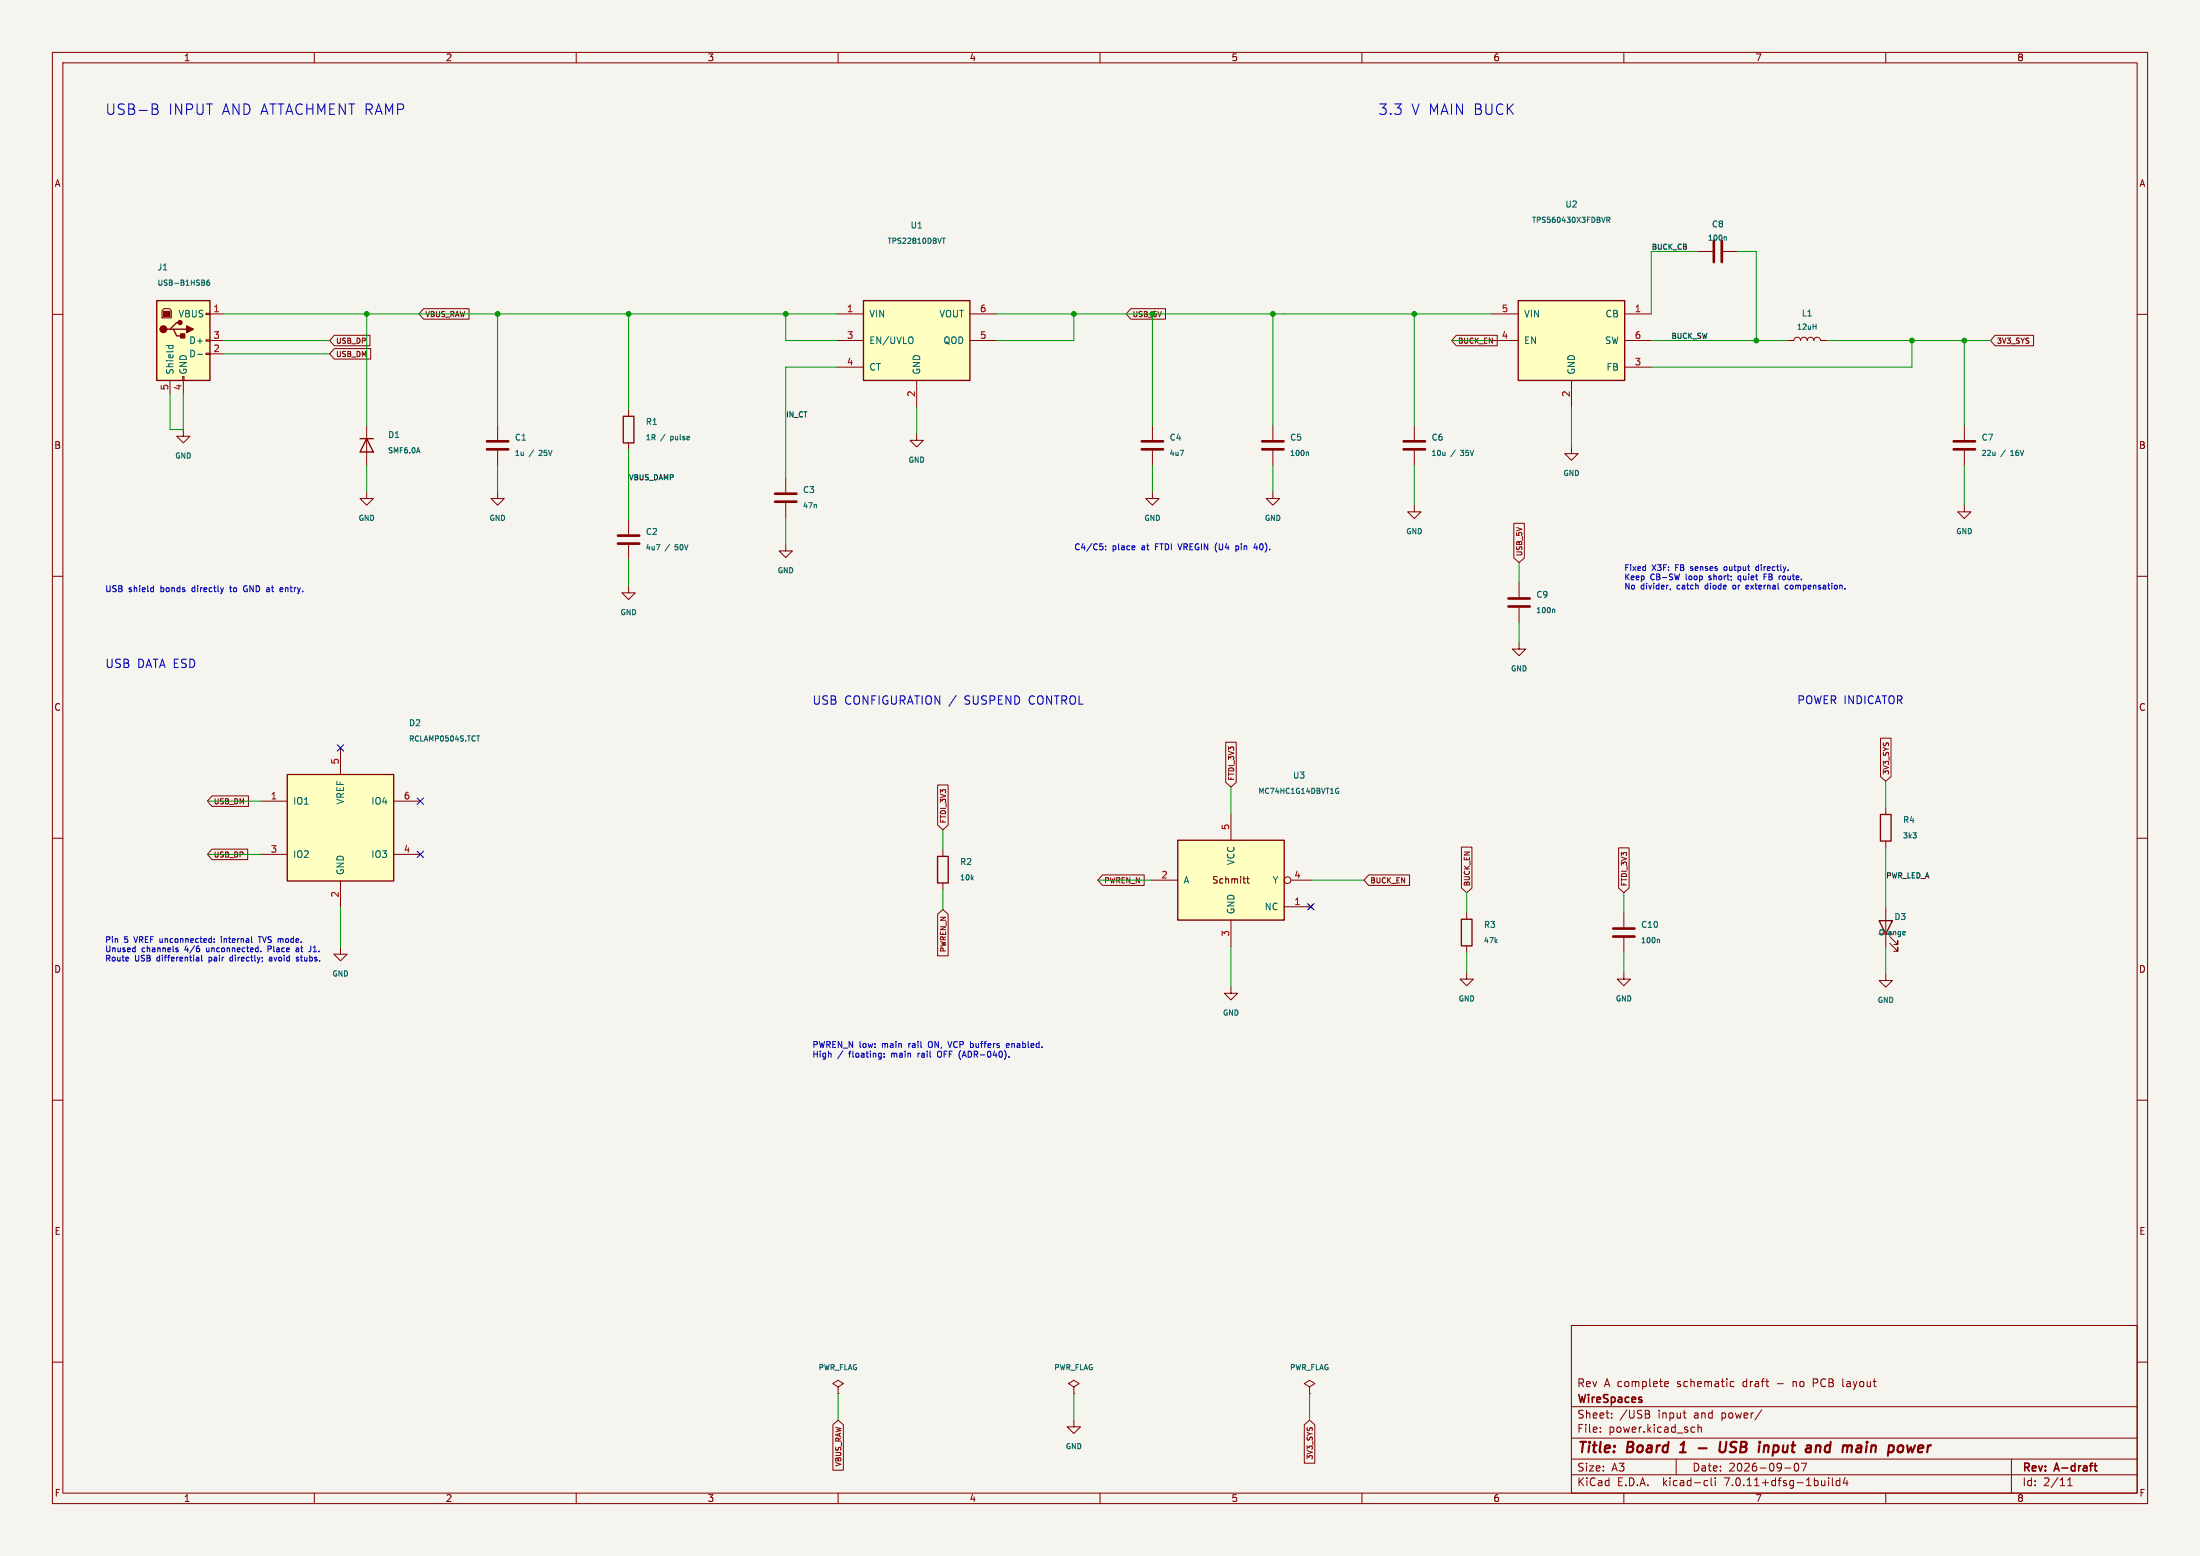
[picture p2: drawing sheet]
<svg xmlns="http://www.w3.org/2000/svg" width="420mm" height="297mm" viewBox="0 0 420 297" stroke-linecap="round" stroke-linejoin="round" font-family="sans-serif">
<path d="M0 0h420v297h-420z" fill="#f5f4ef" stroke="#f5f4ef" stroke-width=".19"/>
<g fill="none" stroke="#840000" stroke-width=".19">
<path d="M10 10h400v277h-400zM12 12h396v273h-396zM60 10v2M110 10v2M160 10v2M210 10v2M260 10v2M310 10v2M360 10v2M10 60h2M31.3 58.9h1l.4 .4v1.4h-1.8v-1.4zM39.3 59.8h.8v.2h-.8z"/>
<path d="M40.1 59.9h2.5M80.9 58.9h8.6v2h-8.6l-.9-1zM159.8 59.9h5M185.2 59.9h5M215.9 58.9h6.6v2h-6.6l-.9-1zM284.8 59.9h5M310.2 59.9h5M324.1 48h2.8M329 48h2.7M408 60h2M32.5 72.6v2.6M34.9 71.9h.2v.7h-.2z"/>
<path d="M35 72.6v2.6M39.3 67.4h.8v.3h-.8zM39.3 64.9h.8v.2h-.8zM40.1 67.5h2.5M40.1 65h2.5M63.8 64h6.8v2h-6.8l-.9-1zM63.8 66.5h7v2h-7l-.9-1zM120 78.2v1.3M159.8 65h5M159.8 70.1h5M175 72.6v5.1M185.2 65h5"/>
<path d="M278 64h7.8v2h-7.8l-.9-1zM284.8 65h5M300 72.6v5.1M310.2 65h5M310.2 70.1h5M341.2 65h1.3a.64 .64 0 0 1 .6-.6 .64 .64 0 0 1 .6 .6 .64 .64 0 0 1 .7-.6 .64 .64 0 0 1 .6 .6 .64 .64 0 0 1 .6-.6 .64 .64 0 0 1 .7 .6 .64 .64 0 0 1 .6-.6 .64 .64 0 0 1 .6 .6h1.3M380.9 64h7.3v2h-7.3l-.9-1zM35 82v1.3h1.3l-1.3 1.2-1.3-1.2h1.3M70 93.9v1.3h1.3l-1.3 1.2-1.3-1.2h1.3M70 81.2v7.6M95 93.9v1.3h1.3l-1.3 1.2-1.3-1.2h1.3M95 81.2v2.8"/>
<path d="M95 86v2.8M120 84.5v1.3M120 99.2v2.8M150 91.2v2.8M150 96v2.8M175 82.8v1.3h1.3l-1.3 1.2-1.3-1.2h1.3M220 93.9v1.3h1.3l-1.3 1.2-1.3-1.2h1.3M220 81.2v2.8M220 86v2.8M243 93.9v1.3h1.3l-1.3 1.2-1.3-1.2h1.3M243 81.2v2.8M243 86v2.8"/>
<path d="M270 96.4v1.3h1.3l-1.3 1.3-1.3-1.3h1.3M270 81.2v2.8M270 86v2.8M289 99.9h2v6.6l-1 .9-1-.9zM300 85.3v1.3h1.3l-1.3 1.3-1.3-1.3h1.3M375 96.4v1.3h1.3l-1.3 1.3-1.3-1.3h1.3M375 81.2v2.8M375 86v2.8M10 110h2M120 111.9v1.3h1.3l-1.3 1.2-1.3-1.2h1.3M120 104v2.8M150 103.9v1.3h1.3l-1.3 1.2-1.3-1.2h1.3"/>
<path d="M290 111.2v2.8M290 116v2.8M408 110h2M290 122.6v1.3h1.3l-1.3 1.3-1.3-1.3h1.3M10 160h2M40.5 151.9h6.9v2h-6.9l-.9-1zM49.8 152.9h5M65 142.8v5M75.2 152.9h5M179 149.8h2v7.7l-1 .9-1-.9zM234 141.7h2v7.6l-1 .9-1-.9zM235 155.3v5.1"/>
<path d="M359 140.9h2v7.3l-1 .9-1-.9zM360 154.2v1.3M408 160h2M40.5 162.1h6.8v2h-6.8l-.9-1zM49.8 163.1h5M65 168.2v5M75.2 163.1h5M179 174.5l1-.9 1 .9v7.9h-2zM180 162.2v1.3M180 168.5v1.3M210.5 167h7.9v2h-7.9l-.9-1zM219.8 168h5"/>
<path d="M235 175.6v5.1M238 167.7h.5M238.2 167.3v1.1l.3 .2M245.2 173.1h5M246.4 168h3.8M249.9 172.7l.7 .8M250.6 172.7l-.7 .8M261.3 167h7.8v2h-7.8l-.9-1zM279 161.7h2v7.8l-1 .9-1-.9zM280 174.2v1.3M309 161.8h2v7.7l-1 .9-1-.9zM310 174.2v2.8"/>
<path d="M310 179v2.8M360 160.5v1.3M360 173.2v7.6M360.8 178.8l1.5 1.5v-.8v.8h-.8M65 180.9v1.2h1.3l-1.3 1.3-1.3-1.3h1.3M235 188.3v1.3h1.3l-1.3 1.3-1.3-1.3h1.3M280 185.6v1.3h1.3l-1.3 1.3-1.3-1.3h1.3M280 180.5v1.3M310 185.6v1.3h1.3l-1.3 1.3-1.3-1.3h1.3M360 185.9v1.3h1.3l-1.3 1.2-1.3-1.2h1.3M360.8 180l1.5 1.6v-.8v.8h-.8M10 210h2"/>
<path d="M408 210h2M10 260h2M300 253h108v32h-108zM408 260h2M159 272l1-.9 1 .9v8.6h-2zM160 264.7l1-.6-1-.6-1 .6 1 .6v1.3M160 266h.1M205 264.7l1-.6-1-.6-1 .6 1 .6v1.3M205 266h.1M205 271.1v1.3h1.3l-1.3 1.2-1.3-1.2h1.3M249 272l1-.9 1 .9v7.3h-2zM250 264.7l1-.6-1-.6-1 .6 1 .6v1.3"/>
<path d="M250 266h.1M300 278.5h108M300 274.5h108M300 268.5h108M305.5 273.2v.2M305.5 272.5v.1M307.7 270.5v.2M307.7 269.8v.1M314.6 269.9a.4 .4 0 0 1 .4 .4 .4 .4 0 0 1-.3 .4M314.7 269.3l.2 .2-.2 .3M317.9 264.6h.5M317.9 263.8l.4-.1 .2 .3-.7 .2"/>
<path d="M320 278.5v3M321.3 269.7h.6M321.7 270.7h.2M323.1 272.4l.4 .1M323.5 273.3l-.4 .1M324.2 272.5l.2-.1 .3 .1 .1 .9M324.2 271.9v1.5M330.4 264.5l.2 .2 .4-.1M331 263.8l-.4-.1-.2 .1M336.3 269.1l-1.3 1.9M342.7 279.4a.81 .81 0 0 0 .3 1.4l.2-.2 .2-.4-.2-.8M344.9 279.3l-.7 1.5"/>
<path d="M346.2 264h.5M346.7 263.2h-.5v1.5M351.8 263.2v1.3l.2 .2M384 278.5v6.5M60 285v2M110 285v2M160 285v2M210 285v2M260 285v2M300 281.5h108M310 285v2M325.6 282.6l.4 .1"/>
<path d="M326 283.5l-.4 .1M326.7 282.1v1.3l.2 .2M327.4 282.1v.1M327.4 282.6v1M340.7 280.2h1.2M349.1 282.1v.1M349.1 282.6v1M349.8 282.1v1.3l.2 .2M351.2 282.7l-.4-.1-.3 .3 .2 .6h.5M351.2 282.1v1.5M352.2 282l-.3 1.1h.9M352.6 282.6v1"/>
<path d="M360 285v2M394.7 283.6h.9M394.7 282.5l.5-.4v1.5"/>
<circle cx="245.8" cy="168" r=".63"/>
</g>
<path d="M399.8 279.8h.5M400 279.3v1.3l.3 .2" fill="none" stroke="#840000" stroke-width=".3"/>
<path d="M320.7 277.2h1.1M321.3 275.5l-.5 .3M324.3 276.4h1.5M328.4 275.2l-.2 1.6 .2 .3a.66 .66 0 0 0 1-.3l.2-1.6M337.6 276l-.1 1.2M346.8 276h.7l-.1 1.2M354.7 275.9l.6 .1-.1 1.2M355.3 277.1l-.7 .1M355.3 276.3l-.6 .1M364.1 275.9l.2 1.3 .5-.9 .2 .9 .6-1.3" fill="none" stroke="#840000" stroke-width=".4"/>
<g fill="none" stroke="#840000" stroke-width=".51">
<path d="M327.2 46v4M328.7 46v4M93 85.8h4M93 84.2h4M148 95.8h4M148 94.2h4M218 85.8h4M218 84.2h4M241 85.8h4M241 84.2h4M268 85.8h4M268 84.2h4"/>
<path d="M373 85.8h4M373 84.2h4M118 103.8h4M118 102.2h4M288 115.8h4M288 114.2h4M308 178.8h4M308 177.2h4"/>
</g>
<g fill="none" stroke="#006464" stroke-width=".19">
<path d="M39 54v.4M39.9 53.5h-.2l-.2 .2v.6l.2 .2 .3-.1-.1-.5-.2-.1-.2 .2M179.9 45.5h.6M180.2 45.5v1M306.8 42l.4-.1 .1-.4h-.5v1M307 42l.3 .5M329.3 45.2l.3 .1v.6M31.8 65.9h1.2M32.3 65.9l-.1 .4M33 65.9v.4M37.7 67.6h1M174.1 64.4a.9 .9 0 0 1 0 1.1"/>
<path d="M346.1 62.3h.6M346.7 61.9v1M225.3 86h.7l-.5 1M249.5 86.3l.3 .1v.6M125.3 104h.7l-.5 1M296.5 116.3l.3 .1v.6M91 140.5h.6M255.1 150.5h.4M255.4 151h.2v.4h-.5M316.5 179.3l.3 .1v.6M363.6 177.8l.1 .2-.5 .1M363.7 178.4l-.1 .1"/>
</g>
<g fill="none" stroke="#840000" stroke-width=".25">
<path d="M29.9 57.4h10.2v15.2h-10.2zM164.8 57.4h20.4v15.2h-20.4zM289.8 57.4h20.4v15.2h-20.4zM32.5 62.8h.6l.6 1.3h1.3M33.1 62.8h2.5M34.4 61.6h-.7l-1.2 1.2h-.7M119 79.5h2v5h-2zM68.7 83.7h2.6M70 83.7l1.3 2.6h-2.6zM54.8 147.8h20.4v20.4h-20.4zM359 155.5h2v5h-2zM179 163.5h2v5h-2z"/>
<path d="M224.8 160.4h20.4v15.2h-20.4zM279 175.5h2v5h-2zM358.7 175.7h2.6l-1.3 2.6zM358.7 178.3h2.6"/>
</g>
<g fill="#ffffc2" stroke="#ffffc2" stroke-width=".19">
<path d="M29.9 57.4h10.2v15.2h-10.2z"/>
<path d="M224.8 160.4h20.4v15.2h-20.4z"/>
<path d="M289.8 57.4h20.4v15.2h-20.4z"/>
<path d="M54.8 147.8h20.4v20.4h-20.4z"/>
<path d="M164.8 57.4h20.4v15.2h-20.4z"/>
</g>
<g fill="#840000" stroke="#840000" stroke-width=".25">
<path d="M35.6 62.2l1.3 .6-1.3 .7z"/>
<path d="M34.5 63.7h.8v.8h-.8z"/>
<circle cx="31.2" cy="62.8" r=".63"/>
<circle cx="34.4" cy="61.6" r=".38"/>
</g>
<path d="M31.2 59.4h1.3v1h-1.3z" fill="#840000" stroke="#840000" stroke-width=".19"/>
<g fill="none" stroke="#0000c2" stroke-width=".19">
<path d="M29.1 19.8l.8 .1a.48 .48 0 0 1 .2 .5 .48 .48 0 0 1-.4 .4M29.1 20.8h.6M29.7 20.8a.53 .53 0 0 1 .5 .5 .53 .53 0 0 1-.4 .5h-.7M29.2 112.2h.1M29.3 111.8v1.1M29.3 112.9h-.1M42.7 112.2l-.3 .7M43.8 112.2h.5M46.9 111.8a.62 .62 0 0 0-.4 .6 .62 .62 0 0 0 .4 .5M53.6 112.2h.3l.1 .3-.5 .1M53.9 112.9h-.3M210 103.8h.5"/>
<path d="M210.4 104.2l.2 .3v.2l-.2 .2M211.1 104.2v.1M211.1 104.8v.1M235.9 104.2v1.1M235.9 104.2h.4l.2 .2M236.5 104.7l-.2 .2h-.4M239.7 103.7l-.3 .9h.7M239.9 104.2v.7M318.9 112.4l-.1 .2M329.3 108.2l-.2 .2v.3l.2 .2M331 111.7l-.2 .2v.3l.2 .2M331.8 110.1v.4l.2 .2"/>
<path d="M333.3 112.3l.2 .1h.3M333.8 112l-.5 .1M335.6 108.2l-.4 .2v.4l.4 .1M336.8 109.6v1.1M340.3 110.1v.5M341.3 111.8l-.3-.1-.2 .2 .1 .5h.4M40.9 179.8v.1M40.9 179.2v.1M42.3 178.8v.1M42.3 179.2v.7M49.3 178.8h.6M49.6 178.8v1.1"/>
<path d="M25.7 180.9l.1 .1M25.8 180.6v1.1M25.8 181.6l-.1 .1M33.6 181.2l.4 .2v.1l-.1 .2-.3-.1M33.6 181h.4M37.6 182.7l.3 .1 .1 .6M38 183.4h-.4M38 183h-.4M38 181l.1 .2-.1 .4M38.5 182.3v1l.1 .1M44.1 182.7l-.2 .2v.3l.2 .2M49.8 181.6v.1"/>
<path d="M51.2 180.6v1.1M51.2 181.1h.4M51.4 182.8h.4M51.8 183l-.4 .2v.2h.4M56.6 181h.4M56.9 181.2l-.4 .2 .1 .2 .3 .1M57 182.8l-.3-.1-.1 .2v.1l.4 .1v.3h-.4M59.3 180.6v.8l-.3 .3M177.4 198.9l-.2 .3 .2 .7M180.9 198.8l.4 1.1 .4-1.1M192.1 199.6l.6-.1-.1-.3h-.3l-.2 .1 .1 .6h.4M168.8 201.7v.1"/>
<path d="M168.8 201.1v.1M175.3 201v.8M175.4 201.1l-.1 .2M179 201v.4a.39 .39 0 0 0 .5 .4M192.6 201.7v.1"/>
</g>
<g fill="none" stroke="#009600" stroke-width=".19">
<path d="M42.6 59.9h117.2M70 59.9v21.3M95 59.9v21.3M120 59.9v18.3M150 59.9v5.1h9.8M190.2 59.9h94.6M205 59.9v5.1h-14.8M220 59.9v21.3M243 59.9v21.3M270 59.9v21.3M324.1 48h-8.9v11.9M331.7 48h3.6v17"/>
<path d="M32.5 75.2v6.8h2.5v-6.8M42.6 65h20.3M42.6 67.5h20.3M159.8 70.1h-9.8v21.1M175 77.7v5.1M277.1 65h7.7M300 77.7v7.6M315.2 65h26M348.8 65h31.2M365 65v5.1h-49.8M375 65v16.2M70 88.8v5.1"/>
<path d="M95 88.8v5.1M120 85.8v13.4M150 98.8v5.1M220 88.8v5.1M243 88.8v5.1M270 88.8v7.6M375 88.8v7.6M120 106.8v5.1M290 107.4v3.8M290 118.8v3.8M39.6 152.9h10.2M180 158.4v3.8"/>
<path d="M235 150.2v5.1M360 149.1v5.1M39.6 163.1h10.2M65 173.2v7.7M180 169.8v3.8M209.6 168h10.2M250.2 168h10.2M280 170.4v3.8M310 170.4v3.8M360 161.8v11.4M235 180.7v7.6M280 181.8v3.8"/>
<path d="M310 181.8v3.8M360 180.8v5.1M160 266v5.1M205 266v5.1M250 266v5.1"/>
</g>
<path d="M64.4 142.2l1.2 1.2M65.6 142.2l-1.2 1.2M79.6 152.3l1.2 1.2M80.8 152.3l-1.2 1.2M79.6 162.5l1.2 1.2M80.8 162.5l-1.2 1.2M249.6 172.5l1.2 1.2M250.8 172.5l-1.2 1.2" fill="none" stroke="#000084" stroke-width=".19"/>
<g fill="#009600" stroke="#009600" stroke-width=".19">
<circle cx="243" cy="59.9" r=".46"/>
<circle cx="150" cy="59.9" r=".46"/>
<circle cx="205" cy="59.9" r=".46"/>
<circle cx="270" cy="59.9" r=".46"/>
<circle cx="70" cy="59.9" r=".46"/>
<circle cx="95" cy="59.9" r=".46"/>
<circle cx="120" cy="59.9" r=".46"/>
<circle cx="335.3" cy="65" r=".46"/>
<circle cx="375" cy="65" r=".46"/>
<circle cx="365" cy="65" r=".46"/>
</g>
<g font-size="2.8" fill="#0000c2">
<text x="20" y="22.2">USB-B</text>
<text x="32.1" y="22.2">INPUT AND ATTACHMENT RAMP</text>
<text x="263" y="22.2">3.3</text>
<text x="269.3" y="22.2">V MAIN BUCK</text>
</g>
<g font-size="2.8" fill="#840000">
<text x="301" y="277.9">Title:</text>
<text x="310.6" y="277.9">Board</text>
<text x="321.6" y="277.9">1</text>
<text x="330.7" y="277.9">USB</text>
<text x="339" y="277.9">input</text>
<text x="348.8" y="277.9">and</text>
<text x="356.6" y="277.9">main</text>
<text x="366.2" y="277.9">power</text>
</g>
<g font-size="2.2" fill="#0000c2">
<text x="20" y="127.8">USB</text>
<text x="26.2" y="127.8">DATA ESD</text>
<text x="155" y="134.8">USB</text>
<text x="161.2" y="134.8">CONFIGURATION /</text>
<text x="184.2" y="134.8">SUSPEND</text>
<text x="196.6" y="134.8">CONTROL</text>
</g>
<text font-size="2.1" fill="#0000c2" x="343" y="134.7">POWER INDICATOR</text>
<g font-size="2.1" fill="#840000">
<text x="301" y="268.2">WireSpaces</text>
<text x="301" y="265">Rev</text>
<text x="306.2" y="265">A complete</text>
<text x="320.3" y="265">schematic</text>
<text x="333" y="265">draft</text>
<text x="339.6" y="265">-</text>
<text x="342.8" y="265">no</text>
<text x="346.8" y="265">PCB</text>
<text x="352.6" y="265">layout</text>
<text x="301" y="273.7">File:</text>
<text x="301" y="271">Sheet:</text>
<text x="307.1" y="273.7">power.kicad_sch</text>
<text x="309.2" y="271">/USB</text>
<text x="316.6" y="271">input</text>
<text x="323.5" y="271">and</text>
<text x="328.9" y="271">power/</text>
<text x="301" y="281.1">Size:</text>
<text x="307.6" y="281.1">A3</text>
<text x="323" y="281.1">Date:</text>
<text x="330" y="281.1">2026-09-07</text>
<text x="386" y="281.3">Rev:</text>
<text x="392.4" y="281.3">A-draft</text>
<text x="301" y="283.9">KiCad</text>
<text x="308.7" y="283.9">E.D.A.</text>
<text x="317.6" y="283.9">kicad-cli</text>
<text x="329.5" y="283.9">7.0.11+dfsg-1build4</text>
<text x="386" y="283.9">Id:</text>
<text x="390.1" y="283.9">2/11</text>
</g>
<g font-size="1.8" fill="#840000">
<text x="35" y="11.9">1</text>
<text x="85" y="11.9">2</text>
<text x="135" y="11.9">3</text>
<text x="185" y="11.9">4</text>
<text x="235" y="11.9">5</text>
<text x="285" y="11.9">6</text>
<text x="335" y="11.9">7</text>
<text x="385" y="11.9">8</text>
<text x="10.3" y="35.9">A</text>
<text x="408.3" y="35.9">A</text>
<text x="10.3" y="85.9">B</text>
<text x="408.2" y="85.9">B</text>
<text x="10.3" y="135.9">C</text>
<text x="408.2" y="135.9">C</text>
<text x="231.3" y="168.9">Schmitt</text>
<text x="10.3" y="185.9">D</text>
<text x="408.2" y="185.9">D</text>
<text x="10.3" y="235.9">E</text>
<text x="408.3" y="235.9">E</text>
<text x="10.3" y="285.9">F</text>
<text x="35" y="286.9">1</text>
<text x="85" y="286.9">2</text>
<text x="135" y="286.9">3</text>
<text x="185" y="286.9">4</text>
<text x="235" y="286.9">5</text>
<text x="285" y="286.9">6</text>
<text x="335" y="286.9">7</text>
<text x="385" y="286.9">8</text>
<text x="408.3" y="285.9">F</text>
</g>
<g font-size="1.8" fill="#a90000">
<text x="40.6" y="59.7">1</text>
<text x="161.6" y="59.7">1</text>
<text x="187" y="59.7">6</text>
<text x="286.6" y="59.7">5</text>
<text x="312" y="59.7">1</text>
<text x="40.6" y="64.7">3</text>
<text x="161.6" y="64.7">3</text>
<text x="187" y="64.7">5</text>
<text x="286.6" y="64.7">4</text>
<text x="312" y="64.7">6</text>
<text x="40.6" y="67.3">2</text>
<text x="161.6" y="69.8">4</text>
<text x="312" y="69.8">3</text>
<text x="32.2" y="74.6" transform="rotate(-90 32.2 74.6)">5</text>
<text x="34.7" y="74.6" transform="rotate(-90 34.7 74.6)">4</text>
<text x="174.7" y="75.9" transform="rotate(-90 174.7 75.9)">2</text>
<text x="299.7" y="75.9" transform="rotate(-90 299.7 75.9)">2</text>
<text x="64.7" y="146" transform="rotate(-90 64.7 146)">5</text>
<text x="51.6" y="152.7">1</text>
<text x="77" y="152.7">6</text>
<text x="234.7" y="158.5" transform="rotate(-90 234.7 158.5)">5</text>
<text x="51.6" y="162.8">3</text>
<text x="77" y="162.8">4</text>
<text x="221.6" y="167.7">2</text>
<text x="247" y="167.7">4</text>
<text x="64.7" y="171.4" transform="rotate(-90 64.7 171.4)">2</text>
<text x="247" y="172.8">1</text>
<text x="234.7" y="178.9" transform="rotate(-90 234.7 178.9)">3</text>
</g>
<g font-size="1.8" fill="#006464">
<text x="34" y="60.8">VBUS</text>
<text x="36" y="65.9">D+</text>
<text x="165.9" y="60.8">VIN</text>
<text x="165.9" y="65.9">EN/UVLO</text>
<text x="179.2" y="60.8">VOUT</text>
<text x="180" y="65.9">QOD</text>
<text x="290.9" y="65.9">EN</text>
<text x="290.9" y="60.8">VIN</text>
<text x="306.3" y="65.9">SW</text>
<text x="306.4" y="60.8">CB</text>
<text x="33.3" y="71.6" transform="rotate(-90 33.3 71.6)">Shield</text>
<text x="35.9" y="71.6" transform="rotate(-90 35.9 71.6)">GND</text>
<text x="36" y="68.4">D-</text>
<text x="165.9" y="70.9">CT</text>
<text x="175.9" y="71.6" transform="rotate(-90 175.9 71.6)">GND</text>
<text x="300.9" y="71.6" transform="rotate(-90 300.9 71.6)">GND</text>
<text x="306.6" y="70.9">FB</text>
<text x="55.9" y="153.8">IO1</text>
<text x="65.9" y="153.7" transform="rotate(-90 65.9 153.7)">VREF</text>
<text x="70.8" y="153.8">IO4</text>
<text x="55.9" y="163.9">IO2</text>
<text x="65.9" y="167.1" transform="rotate(-90 65.9 167.1)">GND</text>
<text x="70.8" y="163.9">IO3</text>
<text x="235.9" y="165.2" transform="rotate(-90 235.9 165.2)">VCC</text>
<text x="225.9" y="168.9">A</text>
<text x="241.3" y="173.9">NC</text>
<text x="242.9" y="168.9">Y</text>
<text x="235.9" y="174.6" transform="rotate(-90 235.9 174.6)">GND</text>
</g>
<g font-size="1.6" fill="#006464">
<text x="298.7" y="39.8">U2</text>
<text x="173.7" y="43.8">U1</text>
<text x="326.7" y="43.6">C8</text>
<text x="30" y="51.8">J1</text>
<text x="343.9" y="60.6">L1</text>
<text x="74" y="83.8">D1</text>
<text x="123.2" y="81.3">R1</text>
<text x="98.2" y="84.3">C1</text>
<text x="223.2" y="84.3">C4</text>
<text x="246.2" y="84.3">C5</text>
<text x="273.2" y="84.3">C6</text>
<text x="378.2" y="84.3">C7</text>
<text x="153.2" y="94.3">C3</text>
<text x="123.2" y="102.3">C2</text>
<text x="293.2" y="114.3">C9</text>
<text x="78" y="138.8">D2</text>
<text x="246.7" y="148.8">U3</text>
<text x="363.2" y="157.3">R4</text>
<text x="183.2" y="165.3">R2</text>
<text x="283.2" y="177.3">R3</text>
<text x="313.2" y="177.3">C10</text>
<text x="361.5" y="175.8">D3</text>
</g>
<g font-size="1.6" fill="#0000c2">
<text x="205" y="105.4">C4/C5:</text>
<text x="212.3" y="105.4">place</text>
<text x="218.1" y="105.4">at</text>
<text x="220.9" y="105.4">FTDI VREGIN (U4</text>
<text x="236.9" y="105.4">pin</text>
<text x="240.7" y="105.4">40).</text>
<text x="20" y="113.4">USB</text>
<text x="24.6" y="113.4">shield</text>
<text x="30.8" y="113.4">bonds</text>
<text x="37" y="113.4">directly</text>
<text x="44.5" y="113.4">to</text>
<text x="47.3" y="113.4">GND at</text>
<text x="54.7" y="113.4">entry.</text>
<text x="155" y="200.4">PWREN_N low:</text>
<text x="155" y="202.2">High</text>
<text x="159.9" y="202.2">/</text>
<text x="162.2" y="202.2">floating:</text>
<text x="168.5" y="200.4">main</text>
<text x="170.5" y="202.2">main</text>
<text x="173.8" y="200.4">rail</text>
<text x="175.8" y="202.2">rail</text>
<text x="177.8" y="200.4">ON,</text>
<text x="179.8" y="202.2">OFF (ADR-040).</text>
<text x="181.9" y="200.4">VCP buffers</text>
<text x="193.4" y="200.4">enabled.</text>
</g>
<g font-size="1.5" fill="#0000c2">
<text x="310" y="109.3">Fixed</text>
<text x="310" y="111.1">Keep</text>
<text x="310" y="112.8">No</text>
<text x="313.2" y="112.8">divider,</text>
<text x="315.1" y="111.1">CB-SW</text>
<text x="315.4" y="109.3">X3F:</text>
<text x="320" y="109.3">FB</text>
<text x="320.3" y="112.8">catch</text>
<text x="322" y="111.1">loop</text>
<text x="323.1" y="109.3">senses</text>
<text x="325.9" y="112.8">diode</text>
<text x="326.6" y="111.1">short;</text>
<text x="329.8" y="109.3">output</text>
<text x="331.4" y="112.8">or</text>
<text x="332.4" y="111.1">quiet</text>
<text x="334.2" y="112.8">external</text>
<text x="336.1" y="109.3">directly.</text>
<text x="337.6" y="111.1">FB</text>
<text x="340.7" y="111.1">route.</text>
<text x="341.9" y="112.8">compensation.</text>
<text x="20" y="180.3">Pin</text>
<text x="20" y="182.1">Unused</text>
<text x="20" y="183.8">Route</text>
<text x="23.7" y="180.3">5</text>
<text x="25.7" y="183.8">USB</text>
<text x="25.8" y="180.3">VREF unconnected:</text>
<text x="27" y="182.1">channels</text>
<text x="30.1" y="183.8">differential</text>
<text x="35.5" y="182.1">4/6</text>
<text x="39.8" y="182.1">unconnected.</text>
<text x="40.2" y="183.8">pair</text>
<text x="42.8" y="180.3">internal</text>
<text x="44.5" y="183.8">directly;</text>
<text x="50.3" y="180.3">TVS mode.</text>
<text x="51.7" y="182.1">Place</text>
<text x="52.2" y="183.8">avoid</text>
<text x="57.4" y="182.1">at</text>
<text x="57.7" y="183.8">stubs.</text>
<text x="60.1" y="182.1">J1.</text>
</g>
<g font-size="1.4" fill="#006464">
<text x="169.3" y="46.7">TPS22810DBVT</text>
<text x="292.3" y="42.7">TPS560430X3FDBVR</text>
<text x="325.9" y="46.1">100n</text>
<text x="30" y="54.7">USB-B1HSB6</text>
<text x="342.9" y="63.1">12uH</text>
<text x="33.3" y="87.7">GND</text>
<text x="74" y="86.7">SMF6.0A</text>
<text x="98.2" y="87.2">1u</text>
<text x="101" y="87.2">/</text>
<text x="103.1" y="87.2">25V</text>
<text x="123.2" y="84.2">1R</text>
<text x="126.1" y="84.2">/</text>
<text x="128.2" y="84.2">pulse</text>
<text x="173.3" y="88.5">GND</text>
<text x="223.2" y="87.2">4u7</text>
<text x="246.2" y="87.2">100n</text>
<text x="273.2" y="87.2">10u</text>
<text x="277" y="87.2">/</text>
<text x="279.1" y="87.2">35V</text>
<text x="378.2" y="87.2">22u</text>
<text x="382" y="87.2">/</text>
<text x="384.1" y="87.2">16V</text>
<text x="298.3" y="91">GND</text>
<text x="68.3" y="99.6">GND</text>
<text x="93.3" y="99.6">GND</text>
<text x="153.2" y="97.2">47n</text>
<text x="218.3" y="99.6">GND</text>
<text x="241.3" y="99.6">GND</text>
<text x="123.2" y="105.2">4u7</text>
<text x="127" y="105.2">/</text>
<text x="129.1" y="105.2">50V</text>
<text x="268.3" y="102.2">GND</text>
<text x="373.3" y="102.2">GND</text>
<text x="148.3" y="109.6">GND</text>
<text x="118.3" y="117.6">GND</text>
<text x="293.2" y="117.2">100n</text>
<text x="288.3" y="128.3">GND</text>
<text x="78" y="141.7">RCLAMP0504S.TCT</text>
<text x="240.1" y="151.7">MC74HC1G14DBVT1G</text>
<text x="363.2" y="160.2">3k3</text>
<text x="183.2" y="168.2">10k</text>
<text x="358.5" y="178.7">Orange</text>
<text x="283.2" y="180.2">47k</text>
<text x="313.2" y="180.2">100n</text>
<text x="63.3" y="186.6">GND</text>
<text x="278.3" y="191.3">GND</text>
<text x="308.3" y="191.3">GND</text>
<text x="358.3" y="191.6">GND</text>
<text x="233.3" y="194">GND</text>
<text x="156.2" y="261.7">PWR_FLAG</text>
<text x="201.2" y="261.7">PWR_FLAG</text>
<text x="246.2" y="261.7">PWR_FLAG</text>
<text x="203.3" y="276.8">GND</text>
</g>
<g font-size="1.4" fill="#0f0f0f">
<text x="315.2" y="47.7">BUCK_CB</text>
<text x="319" y="64.7">BUCK_SW</text>
<text x="150" y="79.7">IN_CT</text>
<text x="120" y="91.7">VBUS_DAMP</text>
<text x="360" y="167.7">PWR_LED_A</text>
</g>
<g font-size="1.4" fill="#840000">
<text x="64.1" y="65.8">USB_DP</text>
<text x="81.1" y="60.7">VBUS_RAW</text>
<text x="278.3" y="65.8">BUCK_EN</text>
<text x="381.1" y="65.8">3V3_SYS</text>
<text x="64.1" y="68.3">USB_DM</text>
<text x="290.8" y="106.3" transform="rotate(-90 290.8 106.3)">USB_5V</text>
<text x="235.8" y="149.1" transform="rotate(-90 235.8 149.1)">FTDI_3V3</text>
<text x="360.8" y="148" transform="rotate(-90 360.8 148)">3V3_SYS</text>
<text x="40.7" y="153.7">USB_DM</text>
<text x="180.8" y="157.3" transform="rotate(-90 180.8 157.3)">FTDI_3V3</text>
<text x="40.7" y="163.9">USB_DP</text>
<text x="210.7" y="168.8">PWREN_N</text>
<text x="261.5" y="168.8">BUCK_EN</text>
<text x="280.8" y="169.3" transform="rotate(-90 280.8 169.3)">BUCK_EN</text>
<text x="310.8" y="169.3" transform="rotate(-90 310.8 169.3)">FTDI_3V3</text>
<text x="180.8" y="181.9" transform="rotate(-90 180.8 181.9)">PWREN_N</text>
<text x="160.8" y="280.1" transform="rotate(-90 160.8 280.1)">VBUS_RAW</text>
<text x="250.8" y="278.7" transform="rotate(-90 250.8 278.7)">3V3_SYS</text>
</g>
<text font-size="1.4" fill="#009600" x="216.1" y="60.7">USB_5V</text>
</svg>
